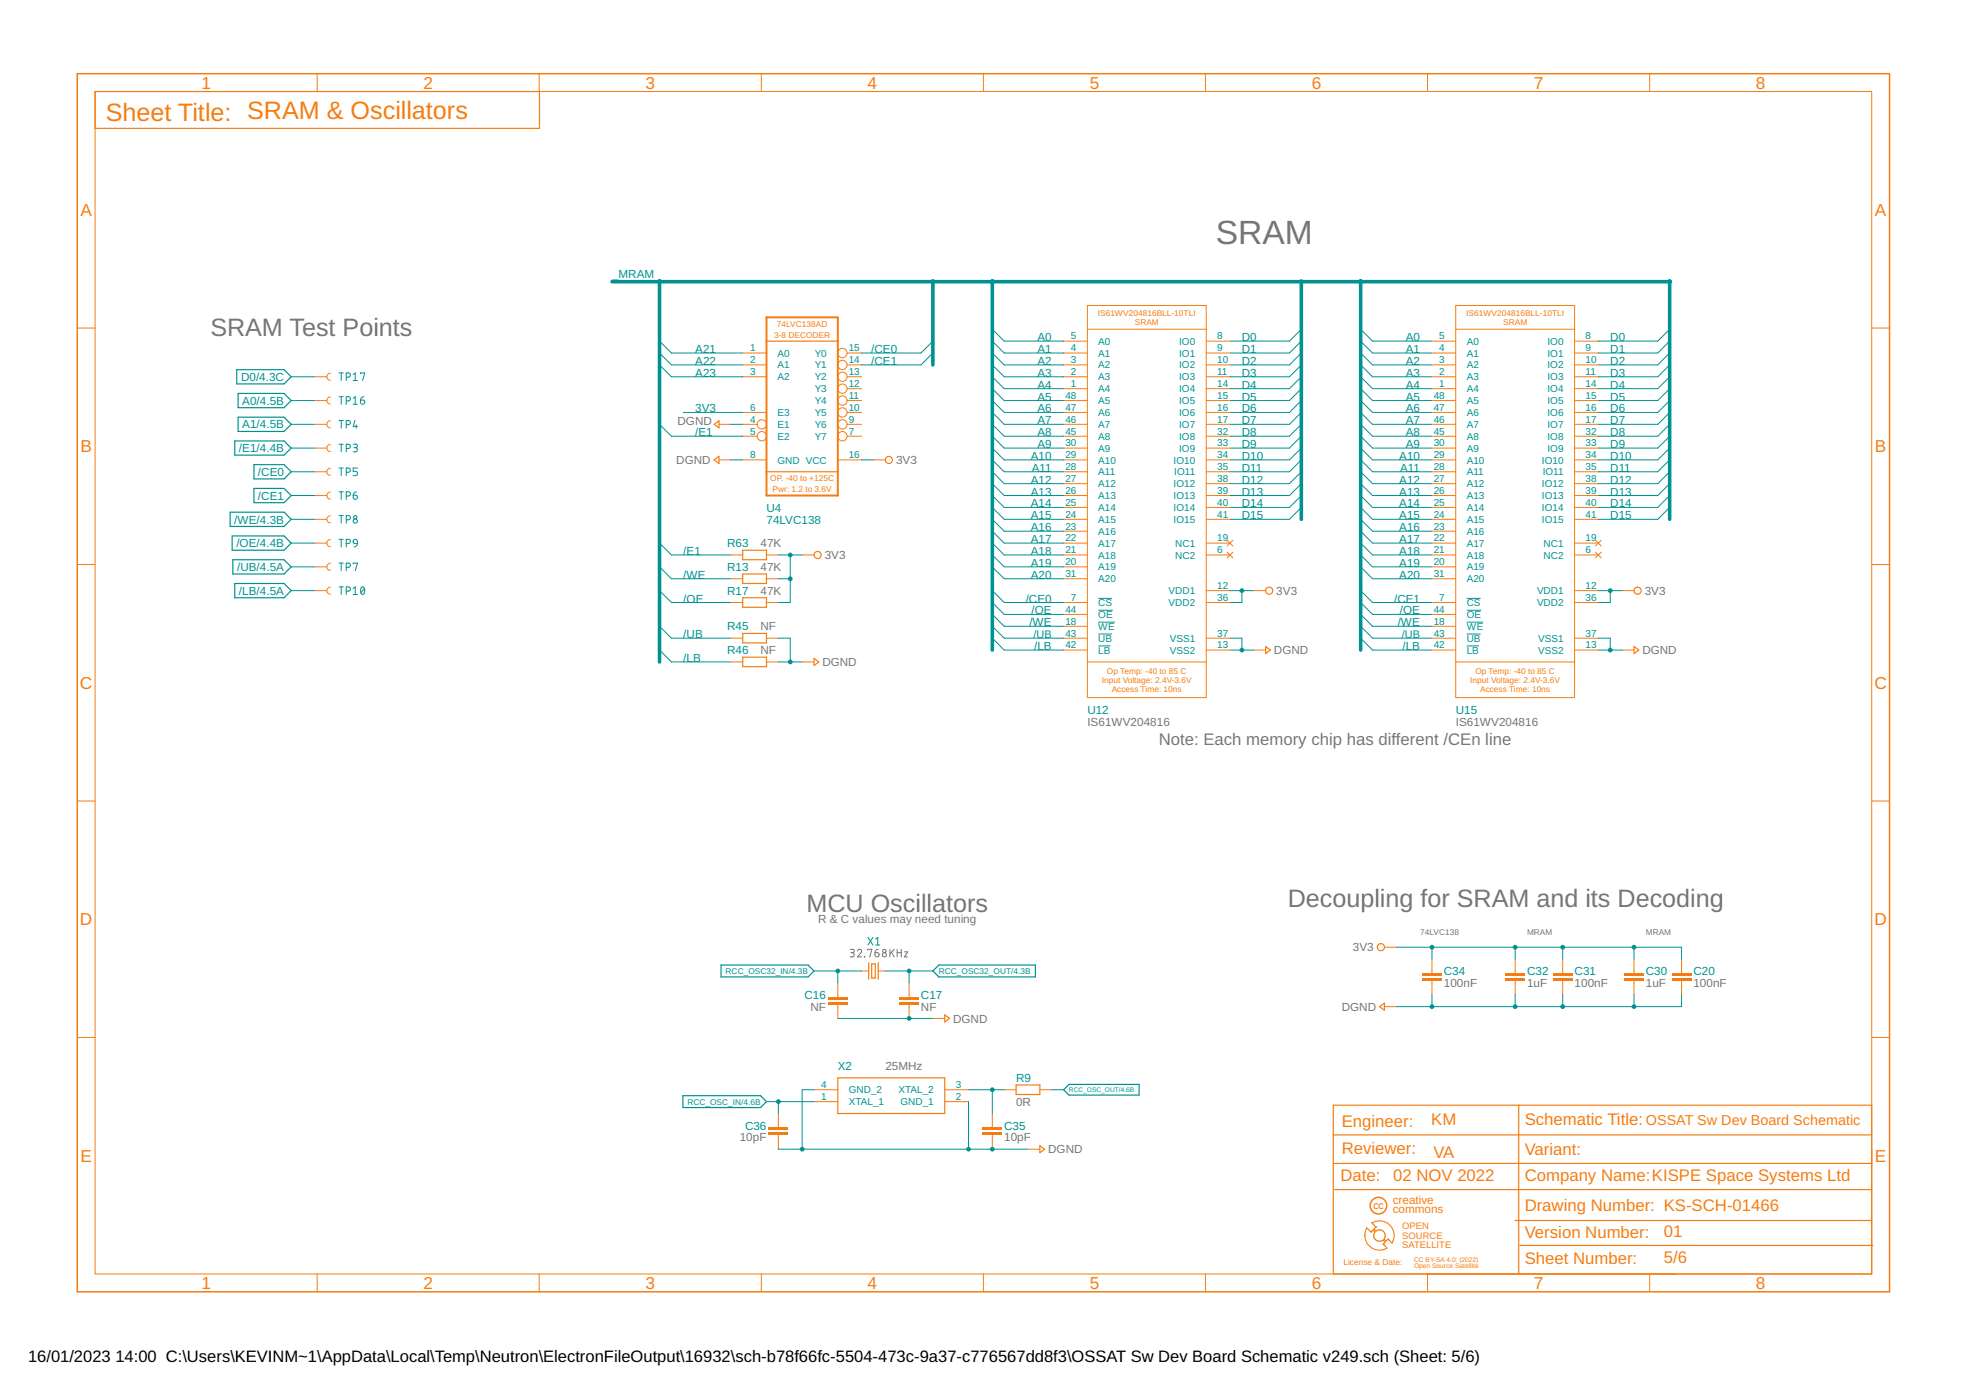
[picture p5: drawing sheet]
<svg xmlns="http://www.w3.org/2000/svg" width="420mm" height="297mm" viewBox="0 0 420 297" stroke-linecap="round" stroke-linejoin="round" font-family="sans-serif">
<g fill="none" stroke="#757575" stroke-width=".21">
<path d="M181.7 202.9h.5a.36 .36 0 0 1 .4 .3 .36 .36 0 0 1-.4 .4h-.4M182.1 203.6a.46 .46 0 0 1 .5 .4 .46 .46 0 0 1-.5 .5h-.4M183.2 203.2a.44 .44 0 0 1 .7-.3 .44 .44 0 0 1 .1 .7l-.8 .9h.9M184.7 204.4l.1 .1zM185.4 203.1v-.2h.9l-.4 1.6M187 203.6h.5a.45 .45 0 0 1 .4 .5 .45 .45 0 0 1-.5 .4 .45 .45 0 0 1-.4-.5zM187.7 202.9l-.6 .3-.1 .4M190.2 202.9v1.6M190.5 203.5l.6 1M191.1 202.9l-.9 1M191.7 203.6h.9M191.7 202.9v1.6"/>
<path d="M192.6 202.9v1.6M193.3 203.4h.7l-.7 1.1h.7"/>
<circle cx="189" cy="204" r=".45"/>
<circle cx="189" cy="203.2" r=".36"/>
</g>
<g fill="none" stroke="#009292" stroke-width=".21">
<path d="M72.5 79.7h.9M72.9 79.7v1.6M77 79.9v-.2h1l-.5 1.6M72.5 94.9h.9M72.5 89.9h.9M72.5 84.8h.9M72.9 84.8v1.6M72.9 89.9v1.6M72.9 94.9v1.7M74 95.8h.4a.46 .46 0 0 0 .5-.4 .46 .46 0 0 0-.5-.5h-.4v1.7M74 90.8h.4a.46 .46 0 0 0 .5-.5 .46 .46 0 0 0-.5-.4h-.4v1.6M74 85.7h.4a.46 .46 0 0 0 .5-.5 .46 .46 0 0 0-.5-.4h-.4v1.6"/>
<path d="M74 80.6h.4a.46 .46 0 0 0 .5-.5 .46 .46 0 0 0-.5-.4h-.4v1.6M75.5 94.9h.5a.36 .36 0 0 1 .4 .4 .36 .36 0 0 1-.4 .4h-.3M75.5 80.1l.4-.4v1.6M75.5 85.1l.4-.3v1.6M75.5 86.4h.9M75.5 81.3h.9M75.8 89.9l-.3 1.2h.9M75.9 95.7a.46 .46 0 0 1 .5 .4 .46 .46 0 0 1-.5 .5h-.4M76.1 90.8v.7M77 85.5h.6a.45 .45 0 0 1 .4 .5 .45 .45 0 0 1-.5 .4 .45 .45 0 0 1-.5-.4zM77.8 84.8l-.6 .3-.2 .4M72.5 100h.9"/>
<path d="M72.5 105.1h.9M72.5 110.2h.9M72.5 115.3h.9M72.9 100v1.6M72.9 105.1v1.6M72.9 110.2v1.6M72.9 115.3v1.6M74 100.9h.4a.46 .46 0 0 0 .5-.4 .46 .46 0 0 0-.5-.5h-.4v1.6M74 106h.4a.46 .46 0 0 0 .5-.5 .46 .46 0 0 0-.5-.4h-.4v1.6M74 111.1h.4a.46 .46 0 0 0 .5-.5 .46 .46 0 0 0-.5-.4h-.4v1.6M74 116.2h.4a.46 .46 0 0 0 .5-.5 .46 .46 0 0 0-.5-.4h-.4v1.6M75.5 105.8h.5a.45 .45 0 0 1 .4 .5 .45 .45 0 0 1-.5 .4 .45 .45 0 0 1-.4-.4z"/>
<path d="M75.6 115.4l.3-.1 .3 .1 .2 .8-.8-.1-.1-.4zM76.2 105.1l-.6 .3-.1 .4M76.4 100h-.9v.7h.5a.46 .46 0 0 1 .4 .5 .46 .46 0 0 1-.4 .4h-.5M76.4 116.2l-.2 .4-.5 .3M72.5 120.3h.9M72.5 125.4h.9M72.9 120.3v1.7M72.9 125.4v1.6M74 121.2h.4a.46 .46 0 0 0 .5-.4 .46 .46 0 0 0-.5-.5h-.4v1.7M74 126.3h.4a.46 .46 0 0 0 .5-.4 .46 .46 0 0 0-.5-.5h-.4v1.6M75.5 120.5v-.2h.9l-.5 1.7M75.5 125.8l.4-.4v1.6"/>
<path d="M75.5 127h.9M77.3 125.5l.1-.1a.8 .8 0 0 1 .6 .6 .8 .8 0 0 1-.2 .8l-.3 .2a1.06 1.06 0 0 1-.2-1.5zM77.9 125.8l-.8 .9M234.7 127.9h3M234.7 132.9h3.6M234.7 138h2.6M234.7 135.5h3M234.7 130.4h3.1M313.5 127.9h2.9M313.5 132.9h3.5M313.5 138h2.6M313.5 135.5h2.9"/>
<path d="M313.5 130.4h3M185.5 200.3l1.1 1.7M186.6 200.3l-1.1 1.7M187.1 200.7l.5-.4v1.7M187.1 202h.9"/>
<circle cx="75.9" cy="110.5" r=".36"/>
<circle cx="75.9" cy="111.4" r=".46"/>
</g>
<g fill="none" stroke="#009292" stroke-width=".25">
<path d="M50.6 79h10.1l1.5 1.5-1.5 1.5h-10.1zM50.2 94.2h10.5l1.5 1.6-1.5 1.5h-10.5zM50.9 84.1h9.8l1.5 1.5-1.5 1.5h-9.8zM50.9 89.2h9.8l1.5 1.5-1.5 1.5h-9.8zM54.3 99.3h6.4l1.5 1.5-1.5 1.5h-6.4zM49.2 109.5h11.5l1.5 1.5-1.5 1.5h-11.5zM49.6 114.5h11.1l1.5 1.6-1.5 1.5h-11.1zM49.8 119.6h10.9l1.5 1.5-1.5 1.6h-10.9zM54.3 104.4h6.4l1.5 1.5-1.5 1.5h-6.4zM50.2 124.7h10.5l1.5 1.5-1.5 1.5h-10.5zM154.1 206.2h18.6l1.3 1.3-1.3 1.3h-18.6zM200.6 206.2h20.7v2.6h-20.7l-1.2-1.3z"/>
<path d="M145.9 234.1h16.6l1.3 1.3-1.3 1.3h-16.6zM228.5 231.7h14.9v2.3h-14.9l-1.2-1.1z"/>
</g>
<g fill="none" stroke="#f57c10" stroke-width=".21">
<path d="M20.3 19.6h379.7v252.6h-379.7zM67.8 15.7v3.9M115.2 15.7v3.9M162.7 15.7v3.9M210.2 15.7v3.9M257.6 15.7v3.9M305.1 15.7v3.9M352.6 15.7v3.9M16.5 70.1h3.8M400 70.1h3.8M16.5 120.6h3.8M400 120.6h3.8"/>
<path d="M16.5 171.2h3.8M400 171.2h3.8M16.5 221.7h3.8M400 221.7h3.8M67.8 272.2v3.9M115.2 272.2v3.9M162.7 272.2v3.9M210.2 272.2v3.9M257.6 272.2v3.9M293 263.2h.1M293.2 261.3h.1M293.8 263.3a1.22 1.22 0 0 0 .1 1.6 1.22 1.22 0 0 0 1.7 .1"/>
<path d="M293.9 263.3l-.5-.5-.4 .4-.9-.8a3.1 3.1 0 0 0 .5 3.8 3.1 3.1 0 0 0 3.8 .5l-.8-.8 .4-.5-.4-.4M293.9 263.3h-.1M294 262.2h.1M294 263.1l-.4-.5 .4-.4-.7-.8a2.75 2.75 0 0 1 3.7 .4 3.1 3.1 0 0 1 .5 3.8M294 263.1h.1M294.1 263.1a1.22 1.22 0 0 1 1.6 .1 1.22 1.22 0 0 1 .1 1.6M295.6 265h.1M295.6 265.9h.1M295.8 264.8h.1M295.8 264.8l.4 .4 .4-.4M296.6 264.8h.1M296.7 264.8l.8 .8"/>
<path d="M297.5 265.6h.1M305.1 272.2v3.9M352.6 272.2v3.9"/>
</g>
<g fill="none" stroke="#f57c10" stroke-width=".32">
<path d="M16.5 15.7h387.3v260.4h-387.3z"/>
<circle cx="294.6" cy="257.6" r="1.78"/>
</g>
<path d="M20.3 19.6h95v7.8h-95zM284.9 236.2h115.1v36h-115.1zM324.6 236.2v36M284.9 242.5h115.1M284.9 248.6h115.1M285.2 254.2h114.8M323.8 260.8h76.2M324.8 266.1h75.5" fill="none" stroke="#f57c10" stroke-width=".25"/>
<g fill="#f57c10">
<path d="M357.3 209h4.1v.5h-4.1z" fill-rule="evenodd"/>
<path d="M357.3 208h4.1v.5h-4.1z" fill-rule="evenodd"/>
</g>
<g fill="#f57c10">
<path d="M357.3 209h4.1v.5h-4.1zM357.3 209v.5h4.1v-.5z"/>
<path d="M357.3 208h4.1v.5h-4.1zM357.3 208v.5h4.1v-.5z"/>
</g>
<path d="M359.4 205v3M359.4 209.5v3.1" fill="none" stroke="#f57c10" stroke-width=".21"/>
<g fill="#f57c10">
<path d="M347.2 209h4v.5h-4z" fill-rule="evenodd"/>
<path d="M347.2 208h4v.5h-4z" fill-rule="evenodd"/>
</g>
<g fill="#f57c10">
<path d="M347.2 209h4v.5h-4zM347.2 209v.5h4v-.5z"/>
<path d="M347.2 208h4v.5h-4zM347.2 208v.5h4v-.5z"/>
</g>
<path d="M349.2 205v3M349.2 209.5v3.1" fill="none" stroke="#f57c10" stroke-width=".21"/>
<g fill="#f57c10">
<path d="M331.9 209h4.1v.5h-4.1z" fill-rule="evenodd"/>
<path d="M331.9 208h4.1v.5h-4.1z" fill-rule="evenodd"/>
</g>
<g fill="#f57c10">
<path d="M331.9 209h4.1v.5h-4.1zM331.9 209v.5h4.1v-.5z"/>
<path d="M331.9 208h4.1v.5h-4.1zM331.9 208v.5h4.1v-.5z"/>
</g>
<path d="M334 205v3M334 209.5v3.1" fill="none" stroke="#f57c10" stroke-width=".21"/>
<g fill="#f57c10">
<path d="M321.8 209h4v.5h-4z" fill-rule="evenodd"/>
<path d="M321.8 208h4v.5h-4z" fill-rule="evenodd"/>
</g>
<g fill="#f57c10">
<path d="M321.8 209h4v.5h-4zM321.8 209v.5h4v-.5z"/>
<path d="M321.8 208h4v.5h-4zM321.8 208v.5h4v-.5z"/>
</g>
<path d="M323.8 205v3M323.8 209.5v3.1" fill="none" stroke="#f57c10" stroke-width=".21"/>
<g fill="#f57c10">
<path d="M304 209h4.1v.5h-4.1z" fill-rule="evenodd"/>
<path d="M304 208h4.1v.5h-4.1z" fill-rule="evenodd"/>
</g>
<g fill="#f57c10">
<path d="M304 209h4.1v.5h-4.1zM304 209v.5h4.1v-.5z"/>
<path d="M304 208h4.1v.5h-4.1zM304 208v.5h4.1v-.5z"/>
</g>
<path d="M184.1 207.5h1.6M187.7 207.5h1.5M306 205v3M306 209.5v3.1M174 235.4h5M174 232.9h5M201.9 235.4h5.1M201.9 232.9h5.1" fill="none" stroke="#f57c10" stroke-width=".21"/>
<path d="M185.7 205.7v3.6M186.3 206h.7v3h-.7zM187.7 205.7v3.6M179 230.3h22.9v7.7h-22.9z" fill="none" stroke="#f57c10" stroke-width=".25"/>
<g fill="#f57c10">
<path d="M177 214.1h4.1v.5h-4.1z" fill-rule="evenodd"/>
<path d="M177 213.1h4.1v.5h-4.1z" fill-rule="evenodd"/>
</g>
<g fill="#f57c10">
<path d="M177 214.1h4.1v.5h-4.1zM177 214.1v.5h4.1v-.5z"/>
<path d="M177 213.1h4.1v.5h-4.1zM177 213.1v.5h4.1v-.5z"/>
</g>
<path d="M179 210v3.1M179 214.6v3" fill="none" stroke="#f57c10" stroke-width=".21"/>
<g fill="#f57c10">
<path d="M192.3 214.1h4v.5h-4z" fill-rule="evenodd"/>
<path d="M192.3 213.1h4v.5h-4z" fill-rule="evenodd"/>
</g>
<g fill="#f57c10">
<path d="M192.3 214.1h4v.5h-4zM192.3 214.1v.5h4v-.5z"/>
<path d="M192.3 213.1h4v.5h-4zM192.3 213.1v.5h4v-.5z"/>
</g>
<path d="M194.3 210v3.1M194.3 214.6v3" fill="none" stroke="#f57c10" stroke-width=".21"/>
<g fill="#f57c10">
<path d="M210 242h4.1v.5h-4.1z" fill-rule="evenodd"/>
<path d="M210 241h4.1v.5h-4.1z" fill-rule="evenodd"/>
</g>
<g fill="#f57c10">
<path d="M210 242h4.1v.5h-4.1zM210 242v.5h4.1v-.5z"/>
<path d="M210 241h4.1v.5h-4.1zM210 241v.5h4.1v-.5z"/>
</g>
<path d="M212.1 238v3M212.1 242.5v3.1" fill="none" stroke="#f57c10" stroke-width=".21"/>
<g fill="#f57c10">
<path d="M164.3 242h4.1v.5h-4.1z" fill-rule="evenodd"/>
<path d="M164.3 241h4.1v.5h-4.1z" fill-rule="evenodd"/>
</g>
<g fill="#f57c10">
<path d="M164.3 242h4.1v.5h-4.1zM164.3 242v.5h4.1v-.5z"/>
<path d="M164.3 241h4.1v.5h-4.1zM164.3 241v.5h4.1v-.5z"/>
</g>
<g fill="none" stroke="#f57c10" stroke-width=".21">
<path d="M158.7 75.4h5.1M158.7 78h5.1M181 75.4h3.1M181 78h3.1M67.3 95.8h2.5M70.6 95a.75 .75 0 0 0-.8 .7 .75 .75 0 0 0 .8 .8M153.6 98.3h2.6M158.7 80.5h5.1M158.7 90.7h3.1M158.7 93.2h3.1M158.7 88.1h5.1M158.7 98.3h5.1"/>
<path d="M179 98.3h5.1M181 80.5h3.1M181 90.7h3.1M181 93.2h3.1M181 88.1h3.1M181 85.6h3.1M181 83.1h3.1M67.3 100.8h2.5M67.3 105.9h2.5M67.3 111h2.5M67.3 116.1h2.5M70.6 100.1a.76 .76 0 0 0-.8 .7 .76 .76 0 0 0 .8 .8"/>
<path d="M70.6 105.1a.76 .76 0 0 0-.8 .8 .76 .76 0 0 0 .8 .8M70.6 110.2a.76 .76 0 0 0-.8 .8 .76 .76 0 0 0 .8 .7M70.6 115.3a.76 .76 0 0 0-.8 .8 .76 .76 0 0 0 .8 .7M156.2 118.6h2.5M163.8 118.6h2.5M199.4 217.6h2.5M295.9 215.1h2.5M166.3 238v3M214.6 232.9h2.5M222.2 232.9h2.6M166.3 242.5v3.1M219.7 245.6h2.5"/>
<circle cx="180" cy="78" r=".99"/>
<circle cx="180" cy="75.4" r=".99"/>
<circle cx="162.8" cy="93.2" r=".99"/>
<circle cx="162.8" cy="90.7" r=".99"/>
<circle cx="180" cy="90.7" r=".99"/>
<circle cx="180" cy="93.2" r=".99"/>
<circle cx="180" cy="88.1" r=".99"/>
<circle cx="180" cy="85.6" r=".99"/>
<circle cx="180" cy="83.1" r=".99"/>
<circle cx="180" cy="80.5" r=".99"/>
</g>
<path d="M163.8 72.9h15.2M152.6 98.3l1-.8v1.5zM158.7 117.6h5.1v2h-5.1zM163.8 100.8h15.2M201.9 216.9l1 .7-1 .8zM294.9 215.1l1-.7v1.5zM217.1 231.9h5.1v2h-5.1zM222.2 244.8l1 .8-1 .7z" fill="none" stroke="#f57c10" stroke-width=".25"/>
<path d="M163.8 67.8h15.2v38.1h-15.2z" fill="none" stroke="#f57c10" stroke-width=".42"/>
<path d="M294.4 201.9a.9 .9 0 0 1 1.4 0 .9 .9 0 0 1-.4 1.4 .9 .9 0 0 1-1.2-.9h.3a.64 .64 0 0 1 .8-.6 .64 .64 0 0 1 .3 1 .64 .64 0 0 1-1.1-.2v-.2h-.3z" fill-rule="evenodd" fill="#f57c10"/>
<path d="M294.4 201.9l.5-.4 .8 .3 .3 .8-.3 .5-.5 .2-.6-.1-.4-.8h.3l.3-.5 .6-.1 .3 .5-.1 .6-.6 .1-.4-.2-.1-.4h-.3zM294.4 201.9l-.2 .5h.3l.1 .4 .4 .2 .6-.1 .1-.6-.3-.5-.6 .1-.3 .5h-.3l.4 .8 .6 .1 .5-.2 .3-.5-.3-.8-.8-.3z" fill="#f57c10"/>
<path d="M295.9 202.4h2.5" fill="none" stroke="#f57c10" stroke-width=".21"/>
<path d="M174 118.1a.89 .89 0 0 1 1.5 0 .89 .89 0 0 1-.5 1.4 .89 .89 0 0 1-1.2-.9h.3a.64 .64 0 0 1 .9-.6 .64 .64 0 0 1 .2 1 .64 .64 0 0 1-1.1-.2v-.2h-.3z" fill-rule="evenodd" fill="#f57c10"/>
<path d="M174.2 117.9l.6-.2 .7 .5 .1 .5-.5 .7-.6 .1-.6-.6-.1-.3h.3l.1-.4 .4-.2 .6 .1 .2 .6-.4 .5h-.4l-.4-.2-.1-.4h-.3zM174.2 117.9l-.4 .7h.3l.1 .4 .4 .2h.4l.4-.5-.2-.6-.6-.1-.4 .2-.1 .4h-.3l.1 .3 .6 .6 .6-.1 .5-.7-.1-.5-.7-.5z" fill="#f57c10"/>
<path d="M171.4 118.6h2.6" fill="none" stroke="#f57c10" stroke-width=".21"/>
<path d="M189.3 97.7a.88 .88 0 0 1 1.4 .1 .88 .88 0 0 1-.5 1.3 .88 .88 0 0 1-1.1-.8h.2a.64 .64 0 0 1 .9-.6 .64 .64 0 0 1 .2 1 .64 .64 0 0 1-1-.2l-.1-.2h-.2z" fill-rule="evenodd" fill="#f57c10"/>
<path d="M189.5 97.5h.8l.5 .4v.8l-.5 .4-.8-.1-.4-.4v-.3h.2l.2-.4 .3-.2 .6 .1 .2 .6-.4 .5-.6-.1-.3-.5h-.2zM189.5 97.5l-.4 .8h.2l.3 .5 .6 .1 .4-.5-.2-.6-.6-.1-.3 .2-.2 .4h-.2v.3l.4 .4 .8 .1 .5-.4v-.8l-.5-.4z" fill="#f57c10"/>
<g fill="none" stroke="#f57c10" stroke-width=".21">
<path d="M306 72.9h5.1M306 75.4h5.1M306 78h5.1M311.1 65.3h25.4v83.8h-25.4zM311.1 70.4h25.4M336.5 72.9h5.1M336.5 75.4h5.1M336.5 78h5.1M186.7 98.3h2.5M306 98.3h5.1M306 80.5h5.1M306 83.1h5.1"/>
<path d="M306 85.6h5.1M306 88.1h5.1M306 90.7h5.1M306 93.2h5.1M306 95.8h5.1M336.5 98.3h5.1M336.5 80.5h5.1M336.5 83.1h5.1M336.5 85.6h5.1M336.5 88.1h5.1M336.5 90.7h5.1M336.5 93.2h5.1"/>
<path d="M336.5 95.8h5.1M306 118.6h5.1M306 116.1h5.1M306 100.8h5.1M306 103.4h5.1M306 105.9h5.1M306 108.4h5.1M306 111h5.1M306 113.5h5.1M336.5 118.6h5.1M336.5 116.1h5.1M336.5 100.8h5.1"/>
<path d="M336.5 103.4h5.1M336.5 105.9h5.1M336.5 108.4h5.1M336.5 111h5.1M341 118l1.2 1.2M341 115.5l1.2 1.2M342.2 118l-1.2 1.2M342.2 115.5l-1.2 1.2M306 123.7h5.1M306 121.1h5.1M306 128.8h5.1M306 138.9h5.1"/>
<path d="M306 133.8h5.1M306 136.4h5.1M306 131.3h5.1M336.5 128.8h5.1M336.5 126.2h5.1M336.5 138.9h5.1M336.5 136.4h5.1M346.7 138.9h2.5M311.1 141.5h25.4"/>
</g>
<path d="M349.2 138.2l1 .7-1 .8z" fill="none" stroke="#f57c10" stroke-width=".25"/>
<path d="M349.3 125.7a.9 .9 0 0 1 1.4 0 .9 .9 0 0 1-.5 1.4 .9 .9 0 0 1-1.1-.9h.2a.64 .64 0 0 1 .9-.6 .64 .64 0 0 1 .2 1.1 .64 .64 0 0 1-1-.3l-.1-.2h-.2z" fill-rule="evenodd" fill="#f57c10"/>
<path d="M349.3 125.7l.8-.4 .5 .3 .3 .5-.3 .8-.8 .2-.5-.3-.2-.6h.2l.3-.5 .6-.1 .4 .5-.2 .6-.6 .1-.3-.2-.2-.4h-.2zM349.3 125.7l-.2 .5h.2l.3 .5 .6 .1 .4-.5-.2-.5-.6-.2-.3 .2-.2 .4h-.2l.2 .6 .5 .3 .8-.2 .3-.5-.3-.8-.5-.3z" fill="#f57c10"/>
<g fill="none" stroke="#f57c10" stroke-width=".21">
<path d="M227.3 72.9h5.1M227.3 75.4h5.1M227.3 78h5.1M232.4 65.3h25.4v83.8h-25.4zM232.4 70.4h25.4M257.8 72.9h5.1M257.8 75.4h5.1M257.8 78h5.1M227.3 80.5h5.1M227.3 83.1h5.1M227.3 85.6h5.1M227.3 88.1h5.1"/>
<path d="M227.3 90.7h5.1M227.3 93.2h5.1M227.3 95.8h5.1M227.3 98.3h5.1M257.8 80.5h5.1M257.8 83.1h5.1M257.8 85.6h5.1M257.8 88.1h5.1M257.8 90.7h5.1M257.8 93.2h5.1M257.8 95.8h5.1M257.8 98.3h5.1"/>
<path d="M227.3 118.6h5.1M227.3 116.1h5.1M227.3 100.8h5.1M227.3 103.4h5.1M227.3 105.9h5.1M227.3 108.4h5.1M227.3 111h5.1M227.3 113.5h5.1M257.8 118.6h5.1M257.8 116.1h5.1M257.8 100.8h5.1M257.8 103.4h5.1"/>
<path d="M257.8 105.9h5.1M257.8 108.4h5.1M257.8 111h5.1M262.3 118l1.2 1.2M262.3 115.5l1.2 1.2M263.5 118l-1.2 1.2M263.5 115.5l-1.2 1.2M227.3 123.7h5.1M227.3 121.1h5.1M227.3 128.8h5.1M227.3 138.9h5.1M227.3 133.8h5.1"/>
<path d="M227.3 136.4h5.1M227.3 131.3h5.1M257.8 126.2h5.1M257.8 128.8h5.1M257.8 138.9h5.1M257.8 136.4h5.1M267.9 138.9h2.6M346.7 126.2h2.5M232.4 141.5h25.4"/>
</g>
<path d="M270.5 138.2l1 .7-1 .8z" fill="none" stroke="#f57c10" stroke-width=".25"/>
<path d="M270.5 125.7a.89 .89 0 0 1 1.5 0 .89 .89 0 0 1-.5 1.3 .89 .89 0 0 1-1.1-.8h.2a.63 .63 0 0 1 .9-.5 .63 .63 0 0 1 .1 1.1 .63 .63 0 0 1-1-.4v-.2h-.2z" fill-rule="evenodd" fill="#f57c10"/>
<path d="M270.5 125.7l.8-.4 .5 .3 .3 .5-.1 .5-.4 .4h-.8l-.3-.2-.1-.6h.2l.3-.5 .6-.1 .4 .5-.2 .6-.6 .1-.4-.2-.1-.4h-.2zM270.5 125.7l-.1 .5h.2l.1 .4 .4 .2 .6-.1 .2-.6-.4-.5-.6 .1-.3 .5h-.2l.1 .6 .3 .2h.8l.4-.4 .1-.5-.3-.5-.5-.3z" fill="#f57c10"/>
<g fill="none" stroke="#f57c10" stroke-width=".21">
<path d="M70.6 79.8a.76 .76 0 0 0-.8 .7 .76 .76 0 0 0 .8 .8M67.3 90.7h2.5M67.3 85.6h2.5M67.3 80.5h2.5M70.6 89.9a.76 .76 0 0 0-.8 .8 .76 .76 0 0 0 .8 .7M70.6 84.8a.76 .76 0 0 0-.8 .8 .76 .76 0 0 0 .8 .8M153.6 90.7h2.6M67.3 126.2h2.5M67.3 121.1h2.5M70.6 120.4a.76 .76 0 0 0-.8 .7 .76 .76 0 0 0 .8 .8M70.6 125.5a.76 .76 0 0 0-.8 .7 .76 .76 0 0 0 .8 .8M156.2 123.7h2.5"/>
<path d="M156.2 128.8h2.5M156.2 136.4h2.5M163.8 123.7h2.5M163.8 128.8h2.5M163.8 136.4h2.5M267.9 126.2h2.6M156.2 141.5h2.5M163.8 141.5h2.5M171.4 141.5h2.6"/>
</g>
<path d="M152.6 90.7l1-.8v1.5zM158.7 122.7h5.1v2h-5.1zM158.7 127.7h5.1v2.1h-5.1zM158.7 135.4h5.1v2h-5.1zM158.7 140.4h5.1v2.1h-5.1zM174 140.7l1 .8-1 .7z" fill="none" stroke="#f57c10" stroke-width=".25"/>
<path d="M130.8 60.2h226v50.8M140.9 60.2v81.3M199.4 60.2v17.8M212.1 60.2v78.7M278.1 60.2v50.8M290.8 60.2v78.7" fill="none" stroke="#009292" stroke-width=".76"/>
<g fill="#009292">
<circle cx="356.8" cy="60.2" r=".51"/>
<circle cx="290.8" cy="60.2" r=".51"/>
<circle cx="199.4" cy="60.2" r=".51"/>
<circle cx="140.9" cy="60.2" r=".51"/>
<circle cx="212.1" cy="60.2" r=".51"/>
<circle cx="278.1" cy="60.2" r=".51"/>
</g>
<g fill="#009292">
<path d="M356.3 60.2a.51 .51 0 0 1 1 0 .51 .51 0 0 1-1 0zM356.3 60.2a.51 .51 0 0 0 1 0 .51 .51 0 0 0-1 0z"/>
<path d="M290.3 60.2a.51 .51 0 0 1 1 0 .51 .51 0 0 1-1 0zM290.3 60.2a.51 .51 0 0 0 1 0 .51 .51 0 0 0-1 0z"/>
<path d="M198.9 60.2a.51 .51 0 0 1 1 0 .51 .51 0 0 1-1 0zM198.9 60.2a.51 .51 0 0 0 1 0 .51 .51 0 0 0-1 0z"/>
<path d="M140.4 60.2a.55 .55 0 0 1 1.1 0 .55 .55 0 0 1-1.1 0zM140.4 60.2a.55 .55 0 0 0 1.1 0 .55 .55 0 0 0-1.1 0z"/>
<path d="M211.6 60.2a.51 .51 0 0 1 1 0 .51 .51 0 0 1-1 0zM211.6 60.2a.51 .51 0 0 0 1 0 .51 .51 0 0 0-1 0z"/>
<path d="M211.6 60.2a.51 .51 0 0 1 1 0 .51 .51 0 0 1-1 0zM211.6 60.2a.51 .51 0 0 0 1 0 .51 .51 0 0 0-1 0z"/>
<path d="M356.3 60.2a.51 .51 0 0 1 1 0 .51 .51 0 0 1-1 0zM356.3 60.2a.51 .51 0 0 0 1 0 .51 .51 0 0 0-1 0z"/>
<path d="M290.3 60.2a.51 .51 0 0 1 1 0 .51 .51 0 0 1-1 0zM290.3 60.2a.51 .51 0 0 0 1 0 .51 .51 0 0 0-1 0z"/>
<path d="M140.4 60.2a.55 .55 0 0 1 1.1 0 .55 .55 0 0 1-1.1 0zM140.4 60.2a.55 .55 0 0 0 1.1 0 .55 .55 0 0 0-1.1 0z"/>
<path d="M290.3 60.2a.51 .51 0 0 1 1 0 .51 .51 0 0 1-1 0zM290.3 60.2a.51 .51 0 0 0 1 0 .51 .51 0 0 0-1 0z"/>
<path d="M277.6 60.2a.51 .51 0 0 1 1 0 .51 .51 0 0 1-1 0zM277.6 60.2a.51 .51 0 0 0 1 0 .51 .51 0 0 0-1 0z"/>
<path d="M211.6 60.2a.51 .51 0 0 1 1 0 .51 .51 0 0 1-1 0zM211.6 60.2a.51 .51 0 0 0 1 0 .51 .51 0 0 0-1 0z"/>
<path d="M140.4 60.2a.55 .55 0 0 1 1.1 0 .55 .55 0 0 1-1.1 0zM140.4 60.2a.55 .55 0 0 0 1.1 0 .55 .55 0 0 0-1.1 0z"/>
<path d="M198.9 60.2a.51 .51 0 0 1 1 0 .51 .51 0 0 1-1 0zM198.9 60.2a.51 .51 0 0 0 1 0 .51 .51 0 0 0-1 0z"/>
</g>
<g fill="none" stroke="#009292" stroke-width=".21">
<path d="M199.4 72.9l-2.6 2.5h-12.7M212.1 70.4l2.5 2.5h12.7M212.1 72.9l2.5 2.5h12.7M212.1 75.4l2.5 2.6h12.7M212.1 78l2.5 2.5h12.7M278.1 70.4l-2.5 2.5h-12.7M278.1 72.9l-2.5 2.5h-12.7M278.1 75.4l-2.5 2.6h-12.7M278.1 78l-2.5 2.5h-12.7M290.8 70.4l2.5 2.5h12.7M290.8 72.9l2.5 2.5h12.7M290.8 75.4l2.5 2.6h12.7"/>
<path d="M290.8 78l2.5 2.5h12.7M356.8 70.4l-2.5 2.5h-12.7M356.8 72.9l-2.5 2.5h-12.7M356.8 75.4l-2.5 2.6h-12.7M356.8 78l-2.5 2.5h-12.7M62.2 85.6h5.1M62.2 90.7h5.1M62.2 80.5h5.1M146 88.1h12.7M212.1 83.1l2.5 2.5h12.7M212.1 88.1l2.5 2.6h12.7M212.1 80.5l2.5 2.6h12.7"/>
<path d="M212.1 85.6l2.5 2.5h12.7M212.1 90.7l2.5 2.5h12.7M212.1 93.2l2.5 2.6h12.7M212.1 95.8l2.5 2.5h12.7M212.1 98.3l2.5 2.5h12.7M278.1 83.1l-2.5 2.5h-12.7M278.1 88.1l-2.5 2.6h-12.7M278.1 80.5l-2.5 2.6h-12.7M278.1 85.6l-2.5 2.5h-12.7M278.1 90.7l-2.5 2.5h-12.7M278.1 93.2l-2.5 2.6h-12.7M278.1 95.8l-2.5 2.5h-12.7"/>
<path d="M278.1 98.3l-2.5 2.5h-12.7M290.8 83.1l2.5 2.5h12.7M290.8 88.1l2.5 2.6h12.7M290.8 80.5l2.5 2.6h12.7M290.8 85.6l2.5 2.5h12.7M290.8 90.7l2.5 2.5h12.7M290.8 93.2l2.5 2.6h12.7M290.8 95.8l2.5 2.5h12.7M290.8 98.3l2.5 2.5h12.7M356.8 83.1l-2.5 2.5h-12.7M356.8 88.1l-2.5 2.6h-12.7M356.8 80.5l-2.5 2.6h-12.7"/>
<path d="M356.8 85.6l-2.5 2.5h-12.7M356.8 90.7l-2.5 2.5h-12.7M356.8 93.2l-2.5 2.6h-12.7M356.8 95.8l-2.5 2.5h-12.7M356.8 98.3l-2.5 2.5h-12.7M62.2 100.8h5.1M62.2 116.1h5.1M62.2 111h5.1M212.1 118.6l2.5 2.5h12.7M212.1 100.8l2.5 2.6h12.7M212.1 103.4l2.5 2.5h12.7M212.1 105.9l2.5 2.5h12.7"/>
<path d="M212.1 116.1l2.5 2.5h12.7M212.1 113.5l2.5 2.6h12.7M212.1 111l2.5 2.5h12.7M212.1 108.4l2.5 2.6h12.7M278.1 100.8l-2.5 2.6h-12.7M278.1 103.4l-2.5 2.5h-12.7M278.1 105.9l-2.5 2.5h-12.7M278.1 108.4l-2.5 2.6h-12.7M290.8 118.6l2.5 2.5h12.7M290.8 100.8l2.5 2.6h12.7M290.8 103.4l2.5 2.5h12.7M290.8 105.9l2.5 2.5h12.7"/>
<path d="M290.8 116.1l2.5 2.5h12.7M290.8 113.5l2.5 2.6h12.7M290.8 111l2.5 2.5h12.7M290.8 108.4l2.5 2.6h12.7M356.8 100.8l-2.5 2.6h-12.7M356.8 103.4l-2.5 2.5h-12.7M356.8 105.9l-2.5 2.5h-12.7M356.8 108.4l-2.5 2.6h-12.7M62.2 121.1h5.1M62.2 126.2h5.1M140.9 121.1l2.6 2.6h12.7M140.9 126.2l2.6 2.6h12.7"/>
<path d="M140.9 133.8l2.6 2.6h12.7M140.9 138.9l2.6 2.6h12.7M212.1 121.1l2.5 2.6h12.7M212.1 123.7v2.5l2.5 2.6h12.7M212.1 128.8l2.5 2.5h12.7M212.1 133.8l2.5 2.6h12.7M212.1 136.4l2.5 2.5h12.7M212.1 131.3l2.5 2.5h12.7M290.8 121.1l2.5 2.6h12.7M290.8 128.8l2.5 2.5h12.7M290.8 133.8l2.5 2.6h12.7M290.8 136.4l2.5 2.5h12.7"/>
<path d="M290.8 131.3l2.5 2.5h12.7M298.4 202.4h61v2.6M306 202.4v2.6M323.8 202.4v2.6M334 202.4v2.6M349.2 202.4v2.6"/>
</g>
<g fill="#009292">
<circle cx="349.2" cy="202.4" r=".51"/>
<circle cx="334" cy="202.4" r=".51"/>
<circle cx="323.8" cy="202.4" r=".51"/>
<circle cx="306" cy="202.4" r=".51"/>
</g>
<g fill="#009292">
<path d="M348.7 202.4a.51 .51 0 0 1 1 0 .51 .51 0 0 1-1 0zM348.7 202.4a.51 .51 0 0 0 1 0 .51 .51 0 0 0-1 0z"/>
<path d="M333.5 202.4a.51 .51 0 0 1 1 0 .51 .51 0 0 1-1 0zM333.5 202.4a.51 .51 0 0 0 1 0 .51 .51 0 0 0-1 0z"/>
<path d="M323.3 202.4a.51 .51 0 0 1 1 0 .51 .51 0 0 1-1 0zM323.3 202.4a.51 .51 0 0 0 1 0 .51 .51 0 0 0-1 0z"/>
<path d="M305.5 202.4a.51 .51 0 0 1 1 0 .51 .51 0 0 1-1 0zM305.5 202.4a.51 .51 0 0 0 1 0 .51 .51 0 0 0-1 0z"/>
</g>
<path d="M166.3 118.6h5.1M168.9 118.6v10.2h-2.6M166.3 123.7h2.6" fill="none" stroke="#009292" stroke-width=".21"/>
<g fill="#009292">
<circle cx="168.9" cy="118.6" r=".51"/>
<circle cx="168.9" cy="123.7" r=".51"/>
</g>
<g fill="#009292">
<path d="M168.4 118.6a.51 .51 0 0 1 1 0 .51 .51 0 0 1-1 0zM168.4 118.6a.51 .51 0 0 0 1 0 .51 .51 0 0 0-1 0z"/>
<path d="M168.4 123.7a.51 .51 0 0 1 1 0 .51 .51 0 0 1-1 0zM168.4 123.7a.51 .51 0 0 0 1 0 .51 .51 0 0 0-1 0z"/>
</g>
<path d="M184.1 98.3h2.6M341.6 126.2h5.1M344.1 126.2v2.6h-2.5" fill="none" stroke="#009292" stroke-width=".21"/>
<circle cx="344.1" cy="126.2" r=".51" fill="#009292"/>
<path d="M343.6 126.2a.51 .51 0 0 1 1 0 .51 .51 0 0 1-1 0zM343.6 126.2a.51 .51 0 0 0 1 0 .51 .51 0 0 0-1 0z" fill="#009292"/>
<path d="M262.9 126.2h5M265.4 126.2v2.6h-2.5" fill="none" stroke="#009292" stroke-width=".21"/>
<circle cx="265.4" cy="126.2" r=".51" fill="#009292"/>
<path d="M264.9 126.2a.51 .51 0 0 1 1 0 .51 .51 0 0 1-1 0zM264.9 126.2a.51 .51 0 0 0 1 0 .51 .51 0 0 0-1 0z" fill="#009292"/>
<path d="M140.9 75.4l2.6 2.6h15.2M140.9 72.9l2.6 2.5h15.2M140.9 78l2.6 2.5h15.2M199.4 75.4l-2.6 2.6h-12.7M62.2 95.8h5.1M140.9 90.7l2.6 2.5h15.2M62.2 105.9h5.1M140.9 116.1l2.6 2.5h12.7M290.8 126.2l2.5 2.6h12.7M174 232.9h-2.6v12.7M207 235.4v10.2M166.3 245.6h53.4" fill="none" stroke="#009292" stroke-width=".21"/>
<g fill="#009292">
<circle cx="171.4" cy="245.6" r=".51"/>
<circle cx="207" cy="245.6" r=".51"/>
<circle cx="212.1" cy="245.6" r=".51"/>
</g>
<g fill="#009292">
<path d="M170.9 245.6a.51 .51 0 0 1 1 0 .51 .51 0 0 1-1 0zM170.9 245.6a.51 .51 0 0 0 1 0 .51 .51 0 0 0-1 0z"/>
<path d="M206.5 245.6a.51 .51 0 0 1 1 0 .51 .51 0 0 1-1 0zM206.5 245.6a.51 .51 0 0 0 1 0 .51 .51 0 0 0-1 0z"/>
<path d="M211.6 245.6a.51 .51 0 0 1 1 0 .51 .51 0 0 1-1 0zM211.6 245.6a.51 .51 0 0 0 1 0 .51 .51 0 0 0-1 0z"/>
</g>
<path d="M306 212.6v2.5M323.8 212.6v2.5M334 212.6v2.5M349.2 212.6v2.5M359.4 212.6v2.5h-61" fill="none" stroke="#009292" stroke-width=".21"/>
<g fill="#009292">
<circle cx="349.2" cy="215.1" r=".51"/>
<circle cx="334" cy="215.1" r=".51"/>
<circle cx="323.8" cy="215.1" r=".51"/>
<circle cx="306" cy="215.1" r=".51"/>
</g>
<g fill="#009292">
<path d="M348.7 215.1a.51 .51 0 0 1 1 0 .51 .51 0 0 1-1 0zM348.7 215.1a.51 .51 0 0 0 1 0 .51 .51 0 0 0-1 0z"/>
<path d="M333.5 215.1a.51 .51 0 0 1 1 0 .51 .51 0 0 1-1 0zM333.5 215.1a.51 .51 0 0 0 1 0 .51 .51 0 0 0-1 0z"/>
<path d="M323.3 215.1a.51 .51 0 0 1 1 0 .51 .51 0 0 1-1 0zM323.3 215.1a.51 .51 0 0 0 1 0 .51 .51 0 0 0-1 0z"/>
<path d="M305.5 215.1a.51 .51 0 0 1 1 0 .51 .51 0 0 1-1 0zM305.5 215.1a.51 .51 0 0 0 1 0 .51 .51 0 0 0-1 0z"/>
</g>
<path d="M179 217.6h20.4" fill="none" stroke="#009292" stroke-width=".21"/>
<circle cx="194.3" cy="217.6" r=".51" fill="#009292"/>
<path d="M193.8 217.6a.51 .51 0 0 1 1 0 .51 .51 0 0 1-1 0zM193.8 217.6a.51 .51 0 0 0 1 0 .51 .51 0 0 0-1 0z" fill="#009292"/>
<path d="M156.2 98.3h2.5M341.6 138.9h5.1M341.6 136.4h2.5v2.5" fill="none" stroke="#009292" stroke-width=".21"/>
<circle cx="344.1" cy="138.9" r=".51" fill="#009292"/>
<path d="M343.6 138.9a.51 .51 0 0 1 1 0 .51 .51 0 0 1-1 0zM343.6 138.9a.51 .51 0 0 0 1 0 .51 .51 0 0 0-1 0z" fill="#009292"/>
<path d="M262.9 138.9h5M262.9 136.4h2.5v2.5" fill="none" stroke="#009292" stroke-width=".21"/>
<circle cx="265.4" cy="138.9" r=".51" fill="#009292"/>
<path d="M264.9 138.9a.51 .51 0 0 1 1 0 .51 .51 0 0 1-1 0zM264.9 138.9a.51 .51 0 0 0 1 0 .51 .51 0 0 0-1 0z" fill="#009292"/>
<path d="M166.3 136.4h2.6v5.1M166.3 141.5h5.1" fill="none" stroke="#009292" stroke-width=".21"/>
<circle cx="168.9" cy="141.5" r=".51" fill="#009292"/>
<path d="M168.4 141.5a.51 .51 0 0 1 1 0 .51 .51 0 0 1-1 0zM168.4 141.5a.51 .51 0 0 0 1 0 .51 .51 0 0 0-1 0z" fill="#009292"/>
<path d="M156.2 90.7h2.5M174 207.5h10.1M179 207.5v2.5" fill="none" stroke="#009292" stroke-width=".21"/>
<circle cx="179" cy="207.5" r=".51" fill="#009292"/>
<path d="M178.5 207.5a.55 .55 0 0 1 1.1 0 .55 .55 0 0 1-1.1 0zM178.5 207.5a.55 .55 0 0 0 1.1 0 .55 .55 0 0 0-1.1 0z" fill="#009292"/>
<path d="M189.2 207.5h10.2M194.3 207.5v2.5" fill="none" stroke="#009292" stroke-width=".21"/>
<circle cx="194.3" cy="207.5" r=".51" fill="#009292"/>
<path d="M193.8 207.5a.51 .51 0 0 1 1 0 .51 .51 0 0 1-1 0zM193.8 207.5a.51 .51 0 0 0 1 0 .51 .51 0 0 0-1 0z" fill="#009292"/>
<path d="M163.8 235.4h10.2M166.3 235.4v2.6" fill="none" stroke="#009292" stroke-width=".21"/>
<circle cx="166.3" cy="235.4" r=".51" fill="#009292"/>
<path d="M165.8 235.4a.55 .55 0 0 1 1.1 0 .55 .55 0 0 1-1.1 0zM165.8 235.4a.55 .55 0 0 0 1.1 0 .55 .55 0 0 0-1.1 0z" fill="#009292"/>
<path d="M207 232.9h7.6M212.1 232.9v5.1M224.8 232.9h2.5" fill="none" stroke="#009292" stroke-width=".21"/>
<circle cx="212.1" cy="232.9" r=".51" fill="#009292"/>
<path d="M211.6 232.9a.51 .51 0 0 1 1 0 .51 .51 0 0 1-1 0zM211.6 232.9a.51 .51 0 0 0 1 0 .51 .51 0 0 0-1 0z" fill="#009292"/>
<text font-size="7.2" fill="#757575" x="259.8" y="52.1">SRAM</text>
<text font-size="5.4" fill="#f57c10" x="22.6" y="25.9">Sheet Title: SRAM &amp; Oscillators</text>
<g font-size="5.4" fill="#757575">
<text x="45" y="71.9">SRAM Test Points</text>
<text x="172.3" y="194.8">MCU Oscillators</text>
<text x="275.2" y="193.8">Decoupling for SRAM and its Decoding</text>
</g>
<g font-size="3.7" fill="#f57c10">
<text x="43" y="18.9">1</text>
<text x="90.5" y="18.9">2</text>
<text x="138" y="18.9">3</text>
<text x="185.4" y="18.9">4</text>
<text x="232.9" y="18.9">5</text>
<text x="280.3" y="18.9">6</text>
<text x="327.8" y="18.9">7</text>
<text x="375.3" y="18.9">8</text>
<text x="17.2" y="46.1">A</text>
<text x="400.7" y="46.1">A</text>
<text x="17.2" y="96.7">B</text>
<text x="400.7" y="96.7">B</text>
<text x="17.1" y="147.2">C</text>
<text x="400.6" y="147.2">C</text>
<text x="17.1" y="197.7">D</text>
<text x="400.6" y="197.7">D</text>
<text x="17.2" y="248.3">E</text>
<text x="400.7" y="248.3">E</text>
<text x="43" y="275.4">1</text>
<text x="90.5" y="275.4">2</text>
<text x="138" y="275.4">3</text>
<text x="185.4" y="275.4">4</text>
<text x="232.9" y="275.4">5</text>
<text x="280.3" y="275.4">6</text>
<text x="327.8" y="275.4">7</text>
<text x="375.3" y="275.4">8</text>
</g>
<text font-size="3.6" fill="#757575" x="247.6" y="159.2">Note: Each memory chip has different /CEn line</text>
<g font-size="3.6" fill="#f57c10">
<text x="286.7" y="240.8">Engineer:</text>
<text x="305.9" y="240.5">KM</text>
<text x="325.8" y="240.5">Schematic Title:</text>
<text x="286.7" y="246.6">Reviewer:</text>
<text x="306.3" y="247.4">VA</text>
<text x="325.8" y="246.9">Variant:</text>
<text x="286.5" y="252.4">Date:</text>
<text x="297.7" y="252.4">02 NOV 2022</text>
<text x="325.8" y="252.4">Company Name:KISPE Space Systems Ltd</text>
<text x="325.8" y="258.8">Drawing Number: KS-SCH-01466</text>
<text x="325.8" y="264.6">Version Number:</text>
<text x="355.6" y="264.4">01</text>
<text x="355.6" y="270">5/6</text>
<text x="325.8" y="270.2">Sheet Number:</text>
</g>
<g font-size="3.5">
<text x="6" y="291">16/01/2023</text>
<text x="24.7" y="291">14:00 C:\Users\KEVINM~1\AppData\Local\Temp\Neutron\ElectronFileOutput\16932\sch-b78f66fc-5504-473c-9a37-c776567dd8f3\OSSAT Sw Dev Board Schematic v249.sch (Sheet: 5/6)</text>
</g>
<text font-size="3.1" fill="#f57c10" x="351.8" y="240.5">OSSAT Sw Dev Board Schematic</text>
<g font-size="2.5" fill="#009292">
<text x="130.8" y="59.4">_MRAM</text>
<text x="148.6" y="75.4">A21</text>
<text x="148.6" y="78">A22</text>
<text x="186.2" y="75.4">/CE0</text>
<text x="186.2" y="78">/CE1</text>
<text x="221.7" y="72.9">A0</text>
<text x="221.7" y="75.4">A1</text>
<text x="221.7" y="78">A2</text>
<text x="265.4" y="72.9">D0</text>
<text x="265.4" y="75.4">D1</text>
<text x="265.4" y="78">D2</text>
<text x="300.4" y="72.9">A0</text>
<text x="300.4" y="75.4">A1</text>
<text x="300.4" y="78">A2</text>
<text x="344.1" y="72.9">D0</text>
<text x="344.1" y="75.4">D1</text>
<text x="344.1" y="78">D2</text>
<text x="51.5" y="81.4">D0/4.3C</text>
<text x="148.6" y="80.5">A23</text>
<text x="221.7" y="80.5">A3</text>
<text x="221.7" y="83">A4</text>
<text x="265.4" y="80.5">D3</text>
<text x="265.4" y="83">D4</text>
<text x="300.4" y="80.5">A3</text>
<text x="300.4" y="83">A4</text>
<text x="344.1" y="80.5">D3</text>
<text x="344.1" y="83">D4</text>
<text x="51.8" y="86.5">A0/4.5B</text>
<text x="148.6" y="88.1">3V3</text>
<text x="221.7" y="85.6">A5</text>
<text x="221.7" y="88.1">A6</text>
<text x="265.4" y="85.6">D5</text>
<text x="265.4" y="88.1">D6</text>
<text x="300.4" y="85.6">A5</text>
<text x="300.4" y="88.1">A6</text>
<text x="344.1" y="85.6">D5</text>
<text x="344.1" y="88.1">D6</text>
<text x="51.8" y="91.6">A1/4.5B</text>
<text x="148.6" y="93.2">/E1</text>
<text x="221.7" y="90.7">A7</text>
<text x="221.7" y="93.2">A8</text>
<text x="221.7" y="95.7">A9</text>
<text x="265.4" y="90.7">D7</text>
<text x="265.4" y="93.2">D8</text>
<text x="265.4" y="95.7">D9</text>
<text x="300.4" y="90.7">A7</text>
<text x="300.4" y="93.2">A8</text>
<text x="300.4" y="95.7">A9</text>
<text x="344.1" y="90.7">D7</text>
<text x="344.1" y="93.2">D8</text>
<text x="344.1" y="95.7">D9</text>
<text x="51.1" y="96.6">/E1/4.4B</text>
<text x="55.1" y="101.7">/CE0</text>
<text x="220.3" y="98.3">A10</text>
<text x="220.5" y="100.8">A11</text>
<text x="265.4" y="98.3">D10</text>
<text x="265.4" y="100.8">D11</text>
<text x="299" y="98.3">A10</text>
<text x="299.2" y="100.8">A11</text>
<text x="344.1" y="98.3">D10</text>
<text x="344.1" y="100.8">D11</text>
<text x="55.1" y="106.8">/CE1</text>
<text x="220.3" y="103.4">A12</text>
<text x="220.3" y="105.9">A13</text>
<text x="265.4" y="103.4">D12</text>
<text x="265.4" y="105.9">D13</text>
<text x="299" y="103.4">A12</text>
<text x="299" y="105.9">A13</text>
<text x="344.1" y="103.4">D12</text>
<text x="344.1" y="105.9">D13</text>
<text x="50.1" y="111.9">/WE/4.3B</text>
<text x="163.8" y="111.9">74LVC138</text>
<text x="163.8" y="109.3">U4</text>
<text x="220.3" y="108.4">A14</text>
<text x="220.3" y="113.5">A16</text>
<text x="220.3" y="111">A15</text>
<text x="265.4" y="108.4">D14</text>
<text x="265.4" y="111">D15</text>
<text x="299" y="108.4">A14</text>
<text x="299" y="113.5">A16</text>
<text x="299" y="111">A15</text>
<text x="344.1" y="108.4">D14</text>
<text x="344.1" y="111">D15</text>
<text x="50.5" y="117">/OE/4.4B</text>
<text x="146" y="118.6">/E1</text>
<text x="155.4" y="117">R63</text>
<text x="220.3" y="118.6">A18</text>
<text x="220.3" y="116.1">A17</text>
<text x="299" y="118.6">A18</text>
<text x="299" y="116.1">A17</text>
<text x="50.7" y="122">/UB/4.5A</text>
<text x="146" y="123.7">/WE</text>
<text x="155.4" y="122">R13</text>
<text x="220.3" y="121.1">A19</text>
<text x="220.3" y="123.7">A20</text>
<text x="299" y="121.1">A19</text>
<text x="299" y="123.7">A20</text>
<text x="51.1" y="127.1">/LB/4.5A</text>
<text x="146" y="128.8">/OE</text>
<text x="155.4" y="127.1">R17</text>
<text x="219.2" y="128.8">/CE0</text>
<text x="220.4" y="131.3">/OE</text>
<text x="297.9" y="128.8">/CE1</text>
<text x="299.2" y="131.3">/OE</text>
<text x="146" y="136.4">/UB</text>
<text x="155.4" y="134.7">R45</text>
<text x="220" y="133.8">/WE</text>
<text x="298.7" y="133.8">/WE</text>
<text x="146" y="141.5">/LB</text>
<text x="155.4" y="139.8">R46</text>
<text x="221" y="138.9">/LB</text>
<text x="299.7" y="138.9">/LB</text>
<text x="232.4" y="152.5">U12</text>
<text x="311.1" y="152.5">U15</text>
<text x="308.6" y="208.4">C34</text>
<text x="326.4" y="208.4">C32</text>
<text x="336.5" y="208.4">C31</text>
<text x="351.8" y="208.4">C30</text>
<text x="361.9" y="208.4">C20</text>
<text x="171.9" y="213.5">C16</text>
<text x="196.8" y="213.5">C17</text>
<text x="179.1" y="228.7">X2</text>
<text x="217.1" y="231.2">R9</text>
<text x="159.2" y="241.4">C36</text>
<text x="214.6" y="241.4">C35</text>
</g>
<g font-size="2.5" fill="#757575">
<text x="144.8" y="90.8">DGND</text>
<text x="144.5" y="99.2">DGND</text>
<text x="191.5" y="99.2">3V3</text>
<text x="162.5" y="117">47K</text>
<text x="176.3" y="119.5">3V3</text>
<text x="162.5" y="122">47K</text>
<text x="162.5" y="127.1">47K</text>
<text x="272.8" y="127.1">3V3</text>
<text x="351.5" y="127.1">3V3</text>
<text x="162.5" y="134.7">NF</text>
<text x="162.5" y="139.8">NF</text>
<text x="175.7" y="142.3">DGND</text>
<text x="272.3" y="139.8">DGND</text>
<text x="351" y="139.8">DGND</text>
<text x="232.4" y="155">IS61WV204816</text>
<text x="311.1" y="155">IS61WV204816</text>
<text x="174.9" y="197.3">R &amp; C values may need tuning</text>
<text x="289.1" y="203.3">3V3</text>
<text x="173.2" y="216">NF</text>
<text x="196.8" y="216">NF</text>
<text x="286.8" y="216">DGND</text>
<text x="308.6" y="210.9">100nF</text>
<text x="326.4" y="210.9">1uF</text>
<text x="336.5" y="210.9">100nF</text>
<text x="351.8" y="210.9">1uF</text>
<text x="361.9" y="210.9">100nF</text>
<text x="203.7" y="218.5">DGND</text>
<text x="189.2" y="228.7">25MHz</text>
<text x="217.1" y="236.3">0R</text>
<text x="158.1" y="243.9">10pF</text>
<text x="214.6" y="243.9">10pF</text>
<text x="224" y="246.5">DGND</text>
</g>
<g font-size="2.5" fill="#f57c10">
<text x="297.7" y="257.3">creative</text>
<text x="297.7" y="259.3">commons</text>
</g>
<g font-size="2.3" fill="#009292">
<text x="220.8" y="136.4">/UB</text>
<text x="299.6" y="136.4">/UB</text>
</g>
<g font-size="2.1" fill="#009292">
<text x="160.3" y="75.1">1</text>
<text x="160.3" y="77.6">2</text>
<text x="166.1" y="76.2">A0</text>
<text x="174.1" y="76.2">Y0</text>
<text x="181.4" y="77.6">14</text>
<text x="181.4" y="75.1">15</text>
<text x="228.9" y="72.5">5</text>
<text x="228.9" y="75.1">4</text>
<text x="228.9" y="77.6">3</text>
<text x="234.7" y="73.7">A0</text>
<text x="234.7" y="76.2">A1</text>
<text x="252" y="73.7">IO0</text>
<text x="252" y="76.2">IO1</text>
<text x="260.1" y="72.5">8</text>
<text x="260.1" y="75.1">9</text>
<text x="260.1" y="77.6">10</text>
<text x="307.6" y="72.5">5</text>
<text x="307.6" y="75.1">4</text>
<text x="307.6" y="77.6">3</text>
<text x="313.5" y="73.7">A0</text>
<text x="313.5" y="76.2">A1</text>
<text x="330.7" y="73.7">IO0</text>
<text x="330.7" y="76.2">IO1</text>
<text x="338.8" y="72.5">8</text>
<text x="338.8" y="75.1">9</text>
<text x="338.8" y="77.6">10</text>
<text x="160.3" y="80.2">3</text>
<text x="166.1" y="78.7">A1</text>
<text x="166.1" y="81.3">A2</text>
<text x="174.1" y="83.8">Y3</text>
<text x="174.1" y="81.3">Y2</text>
<text x="174.1" y="78.7">Y1</text>
<text x="181.4" y="82.7">12</text>
<text x="181.4" y="80.2">13</text>
<text x="228.9" y="80.2">2</text>
<text x="228.9" y="82.7">1</text>
<text x="234.7" y="78.7">A2</text>
<text x="234.7" y="81.3">A3</text>
<text x="234.7" y="83.8">A4</text>
<text x="252" y="78.7">IO2</text>
<text x="252" y="81.3">IO3</text>
<text x="252" y="83.8">IO4</text>
<text x="260.1" y="80.2">11</text>
<text x="260.1" y="82.7">14</text>
<text x="307.6" y="80.2">2</text>
<text x="307.6" y="82.7">1</text>
<text x="313.5" y="78.7">A2</text>
<text x="313.5" y="81.3">A3</text>
<text x="313.5" y="83.8">A4</text>
<text x="330.7" y="78.7">IO2</text>
<text x="330.7" y="81.3">IO3</text>
<text x="330.7" y="83.8">IO4</text>
<text x="338.8" y="80.2">11</text>
<text x="338.8" y="82.7">14</text>
<text x="160.3" y="87.8">6</text>
<text x="166.1" y="88.9">E3</text>
<text x="174.1" y="88.9">Y5</text>
<text x="174.1" y="86.4">Y4</text>
<text x="181.4" y="87.8">10</text>
<text x="181.4" y="85.2">11</text>
<text x="227.7" y="85.2">48</text>
<text x="227.7" y="87.8">47</text>
<text x="234.7" y="86.4">A5</text>
<text x="234.7" y="88.9">A6</text>
<text x="252" y="86.4">IO5</text>
<text x="252" y="88.9">IO6</text>
<text x="260.1" y="85.2">15</text>
<text x="260.1" y="87.8">16</text>
<text x="306.4" y="85.2">48</text>
<text x="306.4" y="87.8">47</text>
<text x="313.5" y="86.4">A5</text>
<text x="313.5" y="88.9">A6</text>
<text x="330.7" y="86.4">IO5</text>
<text x="330.7" y="88.9">IO6</text>
<text x="338.8" y="85.2">15</text>
<text x="338.8" y="87.8">16</text>
<text x="160.3" y="90.3">4</text>
<text x="160.3" y="92.9">5</text>
<text x="166.1" y="91.4">E1</text>
<text x="166.1" y="94">E2</text>
<text x="174.1" y="94">Y7</text>
<text x="174.1" y="91.4">Y6</text>
<text x="181.4" y="92.9">7</text>
<text x="181.4" y="90.3">9</text>
<text x="227.7" y="90.3">46</text>
<text x="227.7" y="92.9">45</text>
<text x="227.7" y="95.4">30</text>
<text x="234.7" y="91.4">A7</text>
<text x="234.7" y="94">A8</text>
<text x="252" y="91.4">IO7</text>
<text x="252" y="94">IO8</text>
<text x="260.1" y="90.3">17</text>
<text x="260.1" y="92.9">32</text>
<text x="260.1" y="95.4">33</text>
<text x="306.4" y="90.3">46</text>
<text x="306.4" y="92.9">45</text>
<text x="306.4" y="95.4">30</text>
<text x="313.5" y="91.4">A7</text>
<text x="313.5" y="94">A8</text>
<text x="330.7" y="91.4">IO7</text>
<text x="330.7" y="94">IO8</text>
<text x="338.8" y="90.3">17</text>
<text x="338.8" y="92.9">32</text>
<text x="338.8" y="95.4">33</text>
<text x="160.3" y="97.9">8</text>
<text x="166.1" y="99">GND VCC</text>
<text x="181.4" y="97.9">16</text>
<text x="227.7" y="97.9">29</text>
<text x="227.7" y="100.5">28</text>
<text x="234.7" y="96.5">A9</text>
<text x="234.7" y="99">A10</text>
<text x="234.7" y="101.6">A11</text>
<text x="250.8" y="99">IO10</text>
<text x="251" y="101.6">IO11</text>
<text x="252" y="96.5">IO9</text>
<text x="260.1" y="97.9">34</text>
<text x="260.1" y="100.5">35</text>
<text x="306.4" y="97.9">29</text>
<text x="306.4" y="100.5">28</text>
<text x="313.5" y="96.5">A9</text>
<text x="313.5" y="99">A10</text>
<text x="313.5" y="101.6">A11</text>
<text x="329.5" y="99">IO10</text>
<text x="329.7" y="101.6">IO11</text>
<text x="330.7" y="96.5">IO9</text>
<text x="338.8" y="97.9">34</text>
<text x="338.8" y="100.5">35</text>
<text x="227.7" y="103">27</text>
<text x="227.7" y="105.6">26</text>
<text x="234.7" y="104.1">A12</text>
<text x="234.7" y="106.7">A13</text>
<text x="250.8" y="104.1">IO12</text>
<text x="250.8" y="106.7">IO13</text>
<text x="260.1" y="103">38</text>
<text x="260.1" y="105.6">39</text>
<text x="306.4" y="103">27</text>
<text x="306.4" y="105.6">26</text>
<text x="313.5" y="104.1">A12</text>
<text x="313.5" y="106.7">A13</text>
<text x="329.5" y="104.1">IO12</text>
<text x="329.5" y="106.7">IO13</text>
<text x="338.8" y="103">38</text>
<text x="338.8" y="105.6">39</text>
<text x="227.7" y="108.1">25</text>
<text x="227.7" y="110.6">24</text>
<text x="227.7" y="113.2">23</text>
<text x="234.7" y="109.2">A14</text>
<text x="234.7" y="111.7">A15</text>
<text x="250.8" y="109.2">IO14</text>
<text x="250.8" y="111.7">IO15</text>
<text x="260.1" y="108.1">40</text>
<text x="260.1" y="110.6">41</text>
<text x="306.4" y="108.1">25</text>
<text x="306.4" y="110.6">24</text>
<text x="306.4" y="113.2">23</text>
<text x="313.5" y="109.2">A14</text>
<text x="313.5" y="111.7">A15</text>
<text x="329.5" y="109.2">IO14</text>
<text x="329.5" y="111.7">IO15</text>
<text x="338.8" y="108.1">40</text>
<text x="338.8" y="110.6">41</text>
<text x="227.7" y="115.7">22</text>
<text x="227.7" y="118.2">21</text>
<text x="234.7" y="114.3">A16</text>
<text x="234.7" y="116.8">A17</text>
<text x="234.7" y="119.4">A18</text>
<text x="251.2" y="119.4">NC2</text>
<text x="251.2" y="116.8">NC1</text>
<text x="260.1" y="118.2">6</text>
<text x="260.1" y="115.7">19</text>
<text x="306.4" y="115.7">22</text>
<text x="306.4" y="118.2">21</text>
<text x="313.5" y="114.3">A16</text>
<text x="313.5" y="116.8">A17</text>
<text x="313.5" y="119.4">A18</text>
<text x="329.9" y="119.4">NC2</text>
<text x="329.9" y="116.8">NC1</text>
<text x="338.8" y="118.2">6</text>
<text x="338.8" y="115.7">19</text>
<text x="227.7" y="123.3">31</text>
<text x="227.7" y="120.8">20</text>
<text x="234.7" y="124.4">A20</text>
<text x="234.7" y="121.9">A19</text>
<text x="260.1" y="125.9">12</text>
<text x="306.4" y="123.3">31</text>
<text x="306.4" y="120.8">20</text>
<text x="313.5" y="124.4">A20</text>
<text x="313.5" y="121.9">A19</text>
<text x="338.8" y="125.9">12</text>
<text x="227.7" y="130.9">44</text>
<text x="228.9" y="128.4">7</text>
<text x="234.7" y="129.5">CS</text>
<text x="249.8" y="127">VDD1</text>
<text x="249.8" y="129.5">VDD2</text>
<text x="260.1" y="128.4">36</text>
<text x="306.4" y="130.9">44</text>
<text x="307.6" y="128.4">7</text>
<text x="313.5" y="129.5">CS</text>
<text x="328.5" y="127">VDD1</text>
<text x="328.5" y="129.5">VDD2</text>
<text x="338.8" y="128.4">36</text>
<text x="227.7" y="133.5">18</text>
<text x="227.7" y="136">43</text>
<text x="234.7" y="134.6">WE</text>
<text x="234.7" y="137.1">UB</text>
<text x="234.7" y="132.1">OE</text>
<text x="250" y="137.1">VSS1</text>
<text x="260.1" y="136">37</text>
<text x="306.4" y="133.5">18</text>
<text x="306.4" y="136">43</text>
<text x="313.5" y="134.6">WE</text>
<text x="313.5" y="137.1">UB</text>
<text x="313.5" y="132.1">OE</text>
<text x="328.7" y="137.1">VSS1</text>
<text x="338.8" y="136">37</text>
<text x="227.7" y="138.6">42</text>
<text x="234.7" y="139.7">LB</text>
<text x="250" y="139.7">VSS2</text>
<text x="260.1" y="138.6">13</text>
<text x="306.4" y="138.6">42</text>
<text x="313.5" y="139.7">LB</text>
<text x="328.7" y="139.7">VSS2</text>
<text x="338.8" y="138.6">13</text>
<text x="175.5" y="232.5">4</text>
<text x="181.4" y="233.6">GND_2</text>
<text x="192" y="233.6">XTAL_2</text>
<text x="204.2" y="232.5">3</text>
<text x="175.5" y="235.1">1</text>
<text x="181.4" y="236.2">XTAL_1</text>
<text x="192.4" y="236.2">GND_1</text>
<text x="204.2" y="235.1">2</text>
</g>
<g font-size="2" fill="#f57c10">
<text x="299.7" y="262.6">OPEN</text>
<text x="299.7" y="264.7">SOURCE</text>
<text x="299.7" y="266.8">SATELLITE</text>
</g>
<g font-size="1.8" fill="#f57c10">
<text x="166" y="69.8">74LVC138AD</text>
<text x="234.6" y="67.5">IS61WV204816BLL-10TLI</text>
<text x="242.5" y="69.4">SRAM</text>
<text x="313.4" y="67.5">IS61WV204816BLL-10TLI</text>
<text x="321.3" y="69.4">SRAM</text>
<text x="165.4" y="72.1">3-8 DECODER</text>
<text x="164.6" y="102.9">OP. -40 to +125C</text>
<text x="165.1" y="105.1">Pwr: 1.2 to 3.6V</text>
<text x="236.6" y="144">Op Temp: -40 to 85 C</text>
<text x="315.3" y="144">Op Temp: -40 to 85 C</text>
<text x="235.5" y="145.9">Input Voltage: 2.4V-3.6V</text>
<text x="237.6" y="147.8">Access Time: 10ns</text>
<text x="314.2" y="145.9">Input Voltage: 2.4V-3.6V</text>
<text x="316.3" y="147.8">Access Time: 10ns</text>
<text x="293.5" y="258.3">CC</text>
<text x="287.1" y="270.3">License &amp; Date:</text>
</g>
<g font-size="1.8" fill="#757575">
<text x="303.5" y="199.9">74LVC138</text>
<text x="326.4" y="199.9">MRAM</text>
<text x="351.8" y="199.9">MRAM</text>
</g>
<g font-size="1.8" fill="#009292">
<text x="155.1" y="208.1">RCC_OSC32_IN/4.3B</text>
<text x="200.6" y="208.1">RCC_OSC32_OUT/4.3B</text>
<text x="146.9" y="236.1">RCC_OSC_IN/4.6B</text>
</g>
<text font-size="1.4" fill="#009292" x="228.4" y="233.4">RCC_OSC_OUT/4.6B</text>
<g font-size="1.4" fill="#f57c10">
<text x="302.2" y="269.6">CC BY-SA 4.0: (2022)</text>
<text x="302.2" y="271">Open Source Satellite</text>
</g>
</svg>
